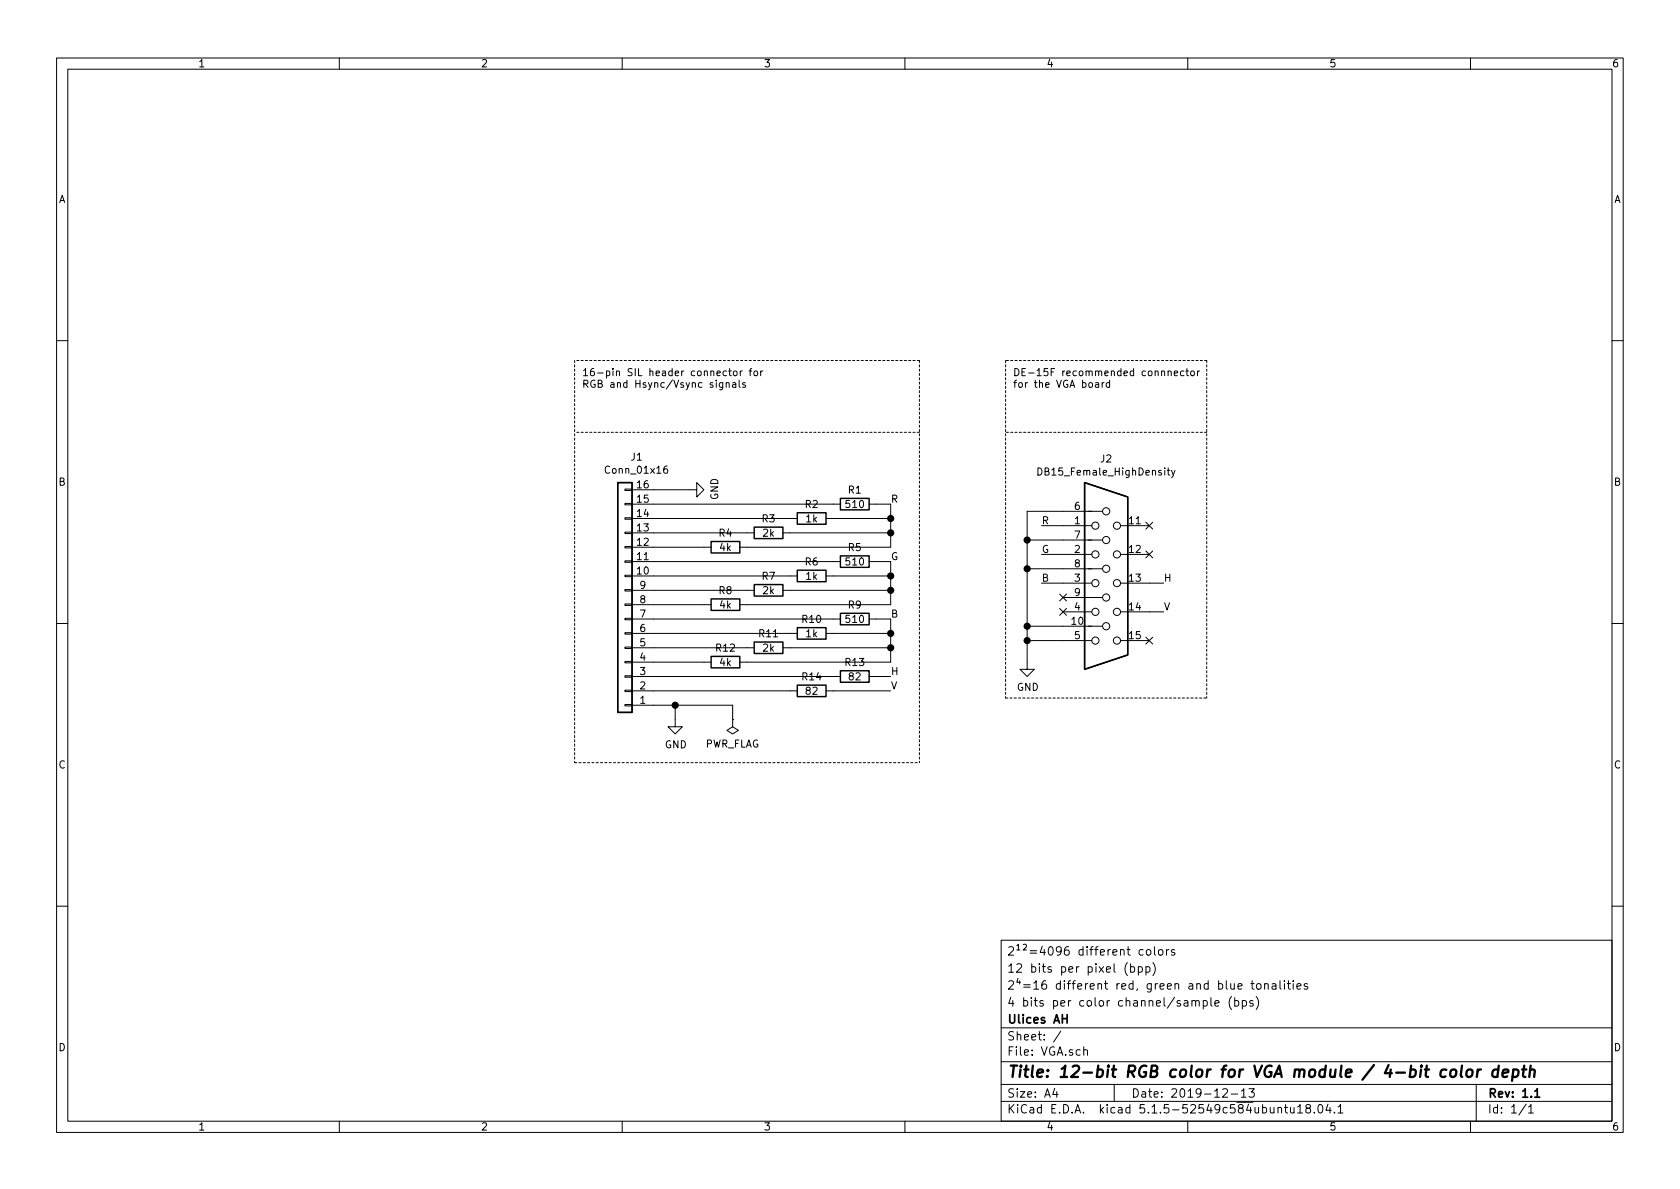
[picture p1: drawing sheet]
<svg xmlns="http://www.w3.org/2000/svg" width="297mm" height="210mm" viewBox="0 0 297 210" stroke-linecap="round" stroke-linejoin="round" font-family="sans-serif">
<g fill="none" stroke="#000" stroke-width=".18">
<path d="M10 10.3h277v189.9h-277zM12 12.2h273v186.1h-273zM60 10.3v1.9M110 10.3v1.9M160 10.3v1.9M210 10.3v1.9M260 10.3v1.9M10 60.2h2M127.8 67.7l-.1 1.1-.1 .1h-.3M127.8 67.7h-.4l-.2 .2 .1 .5h.5M128.4 67.8l.2-.1h.3v.8M128.4 67.7v.8"/>
<path d="M128.4 65.7l-.3-.1-.3 .2 .2 .6h.4M128.8 65.6h.5M129 65.2v1.1l.3 .1M129.5 67.7h.5l.1 .8M129.7 65.7l.2-.1 .4 .1v.5l-.1 .2h-.3l-.2-.1zM130.1 68h-.4l-.2 .2v.2h.6M130.7 67.2v1.1l.2 .2M130.9 65.6v.8M131.2 65.6l-.2 .1-.1 .1M131.8 67.7h-.3l-.2 .1 .1 .2 .4 .1v.3h-.5M132.4 65.6h.5M132.9 65.2l-.3 .1v1.1"/>
<path d="M133.3 65.7l.2-.1 .4 .1 .1 .5-.2 .2h-.3l-.2-.1zM134.5 65.6v.8M134.9 65.6l-.4 .2M193.7 67.7h.5l.1 .8M194.3 68h-.5l-.2 .2 .1 .2h.6M194.9 67.7v.8M195.2 67.7h-.2l-.1 .2M196.2 67.7h-.4l-.2 .2 .1 .5h.5M196.2 67.2v1.3M206.5 65.7l.2-.1 .3 .1 .1 .7M207.6 66l.6-.1v-.2l-.4-.1-.2 .2 .1 .6h.5M209.3 65.7l-.4-.1-.2 .2 .1 .6h.5"/>
<path d="M209.7 65.6h.5M209.9 65.2v1.1l.3 .1M210.6 65.7l.3-.1 .2 .1v.7h-.3l-.3-.2zM211.7 65.6v.8M212.1 65.6l-.4 .2M285 60.2h2M110.5 99.2h1.3v.2h-1.3zM110.5 96.6h1.3v.3h-1.3zM110.5 94.1h1.3v.3h-1.3zM110.5 91.6h1.3v.2h-1.3zM110.5 89h1.3v.3h-1.3zM110.5 86.5h1.3v.2h-1.3z"/>
<path d="M111.8 86.6h11.4v-1.3l1.3 1.3-1.3 1.3v-1.3M111.8 96.8h13.9M111.8 99.3h36.8M111.8 94.2h21.5M111.8 91.7h29.2M111.8 89.1h36.8M118 82.4l-.4 .1a.87 .87 0 0 0 0 1.2l.4-.1v-.6l-.4-.1-.3 .3M138.4 94.2h19.1M146 91.7h11.5M153.7 89.1h3.8v7.7h-26.7M153.7 99.3h3.8v7.6h-26.7M181.6 95.5h13.3"/>
<path d="M183.5 82.7a.64 .64 0 0 1 .7 .7 .64 .64 0 0 1-.7 .6zM184.1 93h8.9M184.1 98h8.9M194.9 90.4h-13.3v28h1.3l-1.3 1.2-1.3-1.2h1.3M198.1 93h5.1M198.1 98h5.1M202.6 97.4l1.2 1.2M202.6 92.3l1.2 1.3M203.8 97.4l-1.2 1.2M203.8 92.3l-1.2 1.3M206.4 83.2h.5M206.6 82.7v1.1l.3 .2"/>
<path d="M207.1 83.2l.3 .8M207.7 83.2l-.4 1.1-.2 .1M10 110.3h2M110.5 101.7h1.3v.3h-1.3zM110.5 104.3h1.3v.2h-1.3zM110.5 109.3h1.3v.3h-1.3zM110.5 111.9h1.3v.2h-1.3zM110.5 114.4h1.3v.3h-1.3zM110.5 117h1.3v.2h-1.3zM110.5 106.8h1.3v.3h-1.3zM110.5 119.5h1.3v.3h-1.3zM111.8 101.8h29.2"/>
<path d="M111.8 119.6h36.8M111.8 117.1h13.9M111.8 114.5h21.5M111.8 112h29.2M111.8 109.5h36.8M111.8 106.9h13.9M111.8 104.4h21.5M138.4 114.5h19.1M138.4 104.4h19.1M146 101.8h11.5M146 112h11.5M153.7 119.6h3.8"/>
<path d="M153.7 109.5h3.8v7.6h-26.7M181.6 110.7h13.3M181.6 100.6h13.3M181.6 113.3h11.4M184.1 103.1h8.9M187.4 107.6l1.2 1.2M187.4 105l1.2 1.3M188 105.7h6.9M188 108.2h5M188.6 107.6l-1.2 1.2M188.6 105l-1.2 1.3M198.1 103.1h7.6"/>
<path d="M198.1 108.2h7.6M198.1 113.3h5.1M202.6 112.7l1.2 1.2M203.8 112.7l-1.2 1.2M285 110.3h2M110.5 122h1.3v.3h-1.3zM110.5 124.6h1.3v.2h-1.3zM111.8 124.7h17.7v2.5M111.8 122.2h29.2M119.4 124.7v3.8h1.2l-1.2 1.3-1.3-1.3h1.3M129.5 127.2v1.3l1.1 .7-1.1 .6-1-.6 1-.7M129.5 127.2h.1"/>
<path d="M146 122.2h11.5M10 160.2h2M177 166.3h108v32h-108zM199.3 170.2a1.71 1.71 0 0 0 0 2.3M199.9 171l.4-.1 .3 .3v.6l-.3 .1h-.4M199.9 170.4v1.5M201.3 171l.4-.1 .3 .3-.1 .6-.2 .1h-.4M201.3 170.9v1.5M202.1 168l-.4-.1-.3 .3 .1 .6 .2 .1 .4-.1M202.6 171l.4-.1 .3 .3v.6l-.3 .1h-.4M202.6 170.9v1.5M202.8 168l.2-.1 .4 .1v.8l-.2 .1-.4-.1z"/>
<path d="M203.8 170.2a1.71 1.71 0 0 1 0 2.3M204.1 167.4v1.3l.2 .2M204.9 168l.2-.1 .4 .1v.8l-.2 .1-.4-.1zM206.2 167.9v1M206.7 167.9l-.5 .3M207.7 168l-.4-.1-.2 .2 .1 .2 .5 .2v.3h-.6M212.8 177l.4-.1 .3 .3-.1 .6-.2 .1-.4-.1M214.1 176.4v1.3l.2 .2M214.8 177.4l.7-.1v-.3l-.5-.1-.2 .2 .1 .7h.6M217.8 176.2a1.71 1.71 0 0 0 0 2.3M218.3 177l.4-.1 .3 .3-.1 .6h-.6M218.3 176.4v1.5"/>
<path d="M218.9 174.4l.7-.1-.1-.3-.4-.1-.2 .2v.7h.6M219.7 177l.4-.1 .3 .3-.1 .6-.2 .1-.4-.1M219.7 176.9v1.5M221.2 173.9h.5M221.4 173.4v1.3l.3 .2M221.5 177l-.3-.1-.2 .2v.3l.5 .1v.3h-.5M222.1 176.2a1.71 1.71 0 0 1 0 2.3M222.2 174.1l.3-.2 .4 .2v.7l-.2 .1-.5-.1zM223.6 174.1l.2-.2 .4 .1v.9M223.6 173.9v1M224.9 174h.6l.1 .9M225.6 174.3l-.5 .1-.2 .2v.2l.2 .1 .5-.1"/>
<path d="M226.3 173.4v1.3l.2 .2M227.1 173.4v.2M227.1 173.9v1M227.6 173.9h.6M227.8 173.4v1.3l.4 .2M228.7 173.4v.2M228.7 173.9v1M229.3 174.4l.7-.1-.1-.3-.4-.1-.2 .2 .1 .7h.5M231.2 174a.37 .37 0 0 0-.6 .1l.1 .3 .5 .1v.1l-.2 .3-.4-.1M285 160.2h2M60 198.3v1.9M110 198.3v1.9"/>
<path d="M160 198.3v1.9M177 194.8h108M177 191.8h108M177 187.8h108M177 181.8h108M186.5 192.5l-.4 1h1M186.8 193v1M187.6 182.3l-1.3 2M191.6 185.7h.1a.37 .37 0 0 1 .6 .1v.8M191.6 185.1v1.5M197 191.8v3M210 198.3v1.9"/>
<path d="M216.2 192.7l.2-.2h.4l.2 .5-.9 1h.9M217.7 193.5h1.1M219.5 193l.4-.5v1.5M219.5 194h.8M220.8 192.5h1l-.5 .6 .4 .1v.7l-.2 .1-.7-.1M226 196l.2-.2 .3 .1 .1 .9M227.1 195.8h.6M227.3 195.3v1.3l.4 .2M228.2 195.8v.9l.4 .1 .2-.1M228.8 195.8v1M229.4 195.8l.5-.5v1.5M229.4 196.8h.9"/>
<path d="M231.2 196l-.3-.2v-.3a.48 .48 0 0 1 .7-.1l.1 .2-.1 .3-.6 .1-.1 .3v.4l.3 .1 .4-.1 .1-.2v-.2l-.3-.3M232.4 196.7v.1M233.1 195.5l.3-.2a.8 .8 0 0 1 .5 .8 .8 .8 0 0 1-.5 .7l-.3-.1-.1-.4zM234.8 195.2l-.4 1.1h1M235.2 195.8v1M235.9 196.7v.1M236.6 195.8l.4-.5v1.5M236.6 196.8h.8M260 198.3v1.9M261 191.8v6.5M269.8 195.2l-1.2 2M270.3 195.8l.4-.5v1.5"/>
<path d="M270.3 196.8h.8"/>
<circle cx="193.7" cy="98" r=".63"/>
<circle cx="193.7" cy="93" r=".63"/>
<circle cx="195.6" cy="90.4" r=".63"/>
<circle cx="195.6" cy="95.5" r=".63"/>
<circle cx="197.5" cy="98" r=".63"/>
<circle cx="197.5" cy="93" r=".63"/>
<circle cx="193.7" cy="108.2" r=".63"/>
<circle cx="193.7" cy="113.3" r=".63"/>
<circle cx="193.7" cy="103.1" r=".63"/>
<circle cx="195.6" cy="110.7" r=".63"/>
<circle cx="195.6" cy="100.6" r=".63"/>
<circle cx="195.6" cy="105.7" r=".63"/>
<circle cx="197.5" cy="113.3" r=".63"/>
<circle cx="197.5" cy="108.2" r=".63"/>
<circle cx="197.5" cy="103.1" r=".63"/>
</g>
<path d="M188.7 179.4v1.5M187.8 180.1h.9M271.4 193l.4-.5v1.5M271.4 194h.8" fill="none" stroke="#000" stroke-width=".3"/>
<g fill="none" stroke="#000" stroke-width=".41">
<path d="M255.7 189.2a.68 .68 0 0 0-1 .3v.6l.1 .2 .2 .1 .6-.1M256.7 189.2a.53 .53 0 0 1 .8 .3l-.1 .6a.54 .54 0 0 1-.5 .4 .54 .54 0 0 1-.5-.4l.1-.6zM258.5 188.4l-.2 1.8 .2 .2M259.4 189.3a.53 .53 0 0 1 .6-.2 .53 .53 0 0 1 .4 .4l-.1 .6a.54 .54 0 0 1-.5 .4 .54 .54 0 0 1-.5-.4zM261.3 189.1l-.2 1.3M261.8 189.1a.54 .54 0 0 0-.6 .4M264.9 189.2a.68 .68 0 0 0-1 .3l-.1 .6 .2 .2 .2 .1 .5-.1M265 188.4l-.3 2M265.7 189.8l1-.2-.1-.4-.5-.1-.4 .3v.9l.2 .1 .6-.1M267.6 189.2a.68 .68 0 0 1 .8 .1v.8a.66 .66 0 0 1-1 .2M267.6 189.1l-.3 2M269.1 189.1h.8"/>
<path d="M269.5 188.4l-.2 1.8v.1l.4 .1M270.5 189.3a.52 .52 0 0 1 .9 .1l-.2 1M270.6 188.4l-.2 2"/>
</g>
<g fill="none" stroke="#000" stroke-width=".25">
<path d="M109.2 85.3h2.6v40.7h-2.6zM125.7 95.8h5.1v2h-5.1zM133.3 93.2h5.1v2h-5.1zM141 90.7h5v2h-5zM148.6 98.3h5.1v2h-5.1zM148.6 88.1h5.1v2.1h-5.1zM191.8 85.3l7.6 2.6v27.9l-7.6 2.6zM125.7 116.1h5.1v2h-5.1zM125.7 105.9h5.1v2h-5.1zM133.3 113.5h5.1v2.1h-5.1zM133.3 103.4h5.1v2h-5.1zM141 111h5v2h-5z"/>
<path d="M141 100.8h5v2.1h-5zM148.6 108.5h5.1v2h-5.1zM148.6 118.6h5.1v2h-5.1zM141 121.2h5v2h-5z"/>
</g>
<path d="M101.6 63.7v71.2M162.6 63.7h-61M162.6 76.4h-61M162.6 63.7v71.2M177.8 63.7v59.7M213.4 76.4h-35.6M213.4 63.7h-35.6M213.4 63.7v59.7M101.6 134.9h61M177.8 123.4h35.6" fill="none" stroke="#000" stroke-width=".18" stroke-dasharray=".4 .4"/>
<g fill="#000" stroke="#000" stroke-width=".25">
<circle cx="157.5" cy="91.7" r=".51"/>
<circle cx="157.5" cy="94.2" r=".51"/>
<circle cx="181.6" cy="95.5" r=".51"/>
<circle cx="157.5" cy="104.4" r=".51"/>
<circle cx="157.5" cy="112" r=".51"/>
<circle cx="157.5" cy="114.5" r=".51"/>
<circle cx="157.5" cy="101.8" r=".51"/>
<circle cx="181.6" cy="100.6" r=".51"/>
<circle cx="181.6" cy="113.3" r=".51"/>
<circle cx="181.6" cy="110.7" r=".51"/>
<circle cx="119.4" cy="124.7" r=".51"/>
</g>
<text font-size="2.8" x="178" y="190.5">Title: 12-bit RGB color for VGA module / 4-bit color depth</text>
<g font-size="2.1">
<text x="178" y="172">12 bits per pixel (bpp)</text>
<text x="178" y="169">2¹²=4096 different colors</text>
<text x="178" y="178">4 bits per color channel/sample (bps)</text>
<text x="178" y="175">2=16 different red, green and blue tonalities</text>
<text x="178" y="184">Sheet: /</text>
<text x="178" y="181">Ulices AH</text>
<text x="178" y="186.7">File: VGA.sch</text>
<text x="178" y="196.9">KiCad E.D.A. kicad 5.1.5-52549c584ubuntu18.04.1</text>
<text x="178" y="194.1">Size: A4</text>
<text x="200" y="194.1">Date: 2019-12-13</text>
<text x="263" y="194.1">Rev: 1.1</text>
<text x="263" y="196.9">Id: 1/1</text>
</g>
<g font-size="1.8">
<text x="35" y="11.9">1</text>
<text x="85" y="11.9">2</text>
<text x="135" y="11.9">3</text>
<text x="185" y="11.9">4</text>
<text x="235" y="11.9">5</text>
<text x="285" y="11.9">6</text>
<text x="10.4" y="35.9">A</text>
<text x="285.4" y="35.9">A</text>
<text x="102.9" y="66.5">16-pin SIL header connector for</text>
<text x="102.9" y="68.6">RGB and Hsync/Vsync signals</text>
<text x="179.1" y="66.5">DE-15F recommended connnector</text>
<text x="179.1" y="68.6">for the VGA board</text>
<text x="107.3" y="83.8">Conn_01x16</text>
<text x="111.6" y="81.5">J1</text>
<text x="194.6" y="81.8">J2</text>
<text x="10.4" y="85.9">B</text>
<text x="112.7" y="88.9">15</text>
<text x="112.7" y="86.4">16</text>
<text x="127" y="88.4" transform="rotate(-90 127 88.4)">GND</text>
<text x="142.4" y="89.8">R2</text>
<text x="149.7" y="89.8">510</text>
<text x="150" y="87.3">R1</text>
<text x="157.5" y="88.9">R</text>
<text x="184.1" y="84.1">DB15_Female_HighDensity</text>
<text x="285.4" y="85.9">B</text>
<text x="112.7" y="94">13</text>
<text x="112.7" y="91.4">14</text>
<text x="127.2" y="94.9">R4</text>
<text x="134.8" y="92.4">R3</text>
<text x="134.9" y="94.9">2k</text>
<text x="142.5" y="92.4">1k</text>
<text x="184.1" y="92.7">R</text>
<text x="190" y="92.7">1</text>
<text x="190" y="90.2">6</text>
<text x="190" y="95.2">7</text>
<text x="199.7" y="92.7">11</text>
<text x="112.7" y="101.6">10</text>
<text x="112.7" y="99.1">11</text>
<text x="112.7" y="96.5">12</text>
<text x="127.3" y="97.5">4k</text>
<text x="142.4" y="100">R6</text>
<text x="149.7" y="100">510</text>
<text x="150" y="97.5">R5</text>
<text x="157.5" y="99.1">G</text>
<text x="184.1" y="97.8">G</text>
<text x="190" y="97.8">2</text>
<text x="190" y="100.3">8</text>
<text x="199.7" y="97.8">12</text>
<text x="113.2" y="106.7">8</text>
<text x="113.2" y="104.1">9</text>
<text x="127.2" y="105.1">R8</text>
<text x="127.3" y="107.6">4k</text>
<text x="134.8" y="102.5">R7</text>
<text x="134.9" y="105.1">2k</text>
<text x="142.5" y="102.5">1k</text>
<text x="150" y="107.6">R9</text>
<text x="184.1" y="102.9">B</text>
<text x="190" y="102.9">3</text>
<text x="190" y="107.9">4</text>
<text x="190" y="105.4">9</text>
<text x="199.7" y="102.9">13</text>
<text x="199.7" y="107.9">14</text>
<text x="205.7" y="102.9">H</text>
<text x="205.7" y="107.9">V</text>
<text x="113.2" y="111.8">6</text>
<text x="113.2" y="109.2">7</text>
<text x="134.3" y="112.7">R11</text>
<text x="141.9" y="110.2">R10</text>
<text x="142.5" y="112.7">1k</text>
<text x="149.7" y="110.2">510</text>
<text x="157.5" y="109.2">B</text>
<text x="189.5" y="110.5">10</text>
<text x="190" y="113">5</text>
<text x="199.7" y="113">15</text>
<text x="113.2" y="119.4">3</text>
<text x="113.2" y="116.8">4</text>
<text x="113.2" y="114.3">5</text>
<text x="126.6" y="115.2">R12</text>
<text x="127.3" y="117.8">4k</text>
<text x="134.9" y="115.2">2k</text>
<text x="149.5" y="117.8">R13</text>
<text x="157.5" y="119.4">H</text>
<text x="113.2" y="124.5">1</text>
<text x="113.2" y="121.9">2</text>
<text x="141.9" y="120.3">R14</text>
<text x="142.5" y="122.9">82</text>
<text x="150.2" y="120.3">82</text>
<text x="157.5" y="121.9">V</text>
<text x="179.8" y="122.2">GND</text>
<text x="10.4" y="135.9">C</text>
<text x="117.6" y="132.3">GND</text>
<text x="124.6" y="132.2">PWR_FLAG</text>
<text x="285.4" y="135.9">C</text>
<text x="10.4" y="185.9">D</text>
<text x="285.4" y="185.9">D</text>
<text x="35" y="199.9">1</text>
<text x="85" y="199.9">2</text>
<text x="135" y="199.9">3</text>
<text x="185" y="199.9">4</text>
<text x="235" y="199.9">5</text>
<text x="285" y="199.9">6</text>
</g>
</svg>
